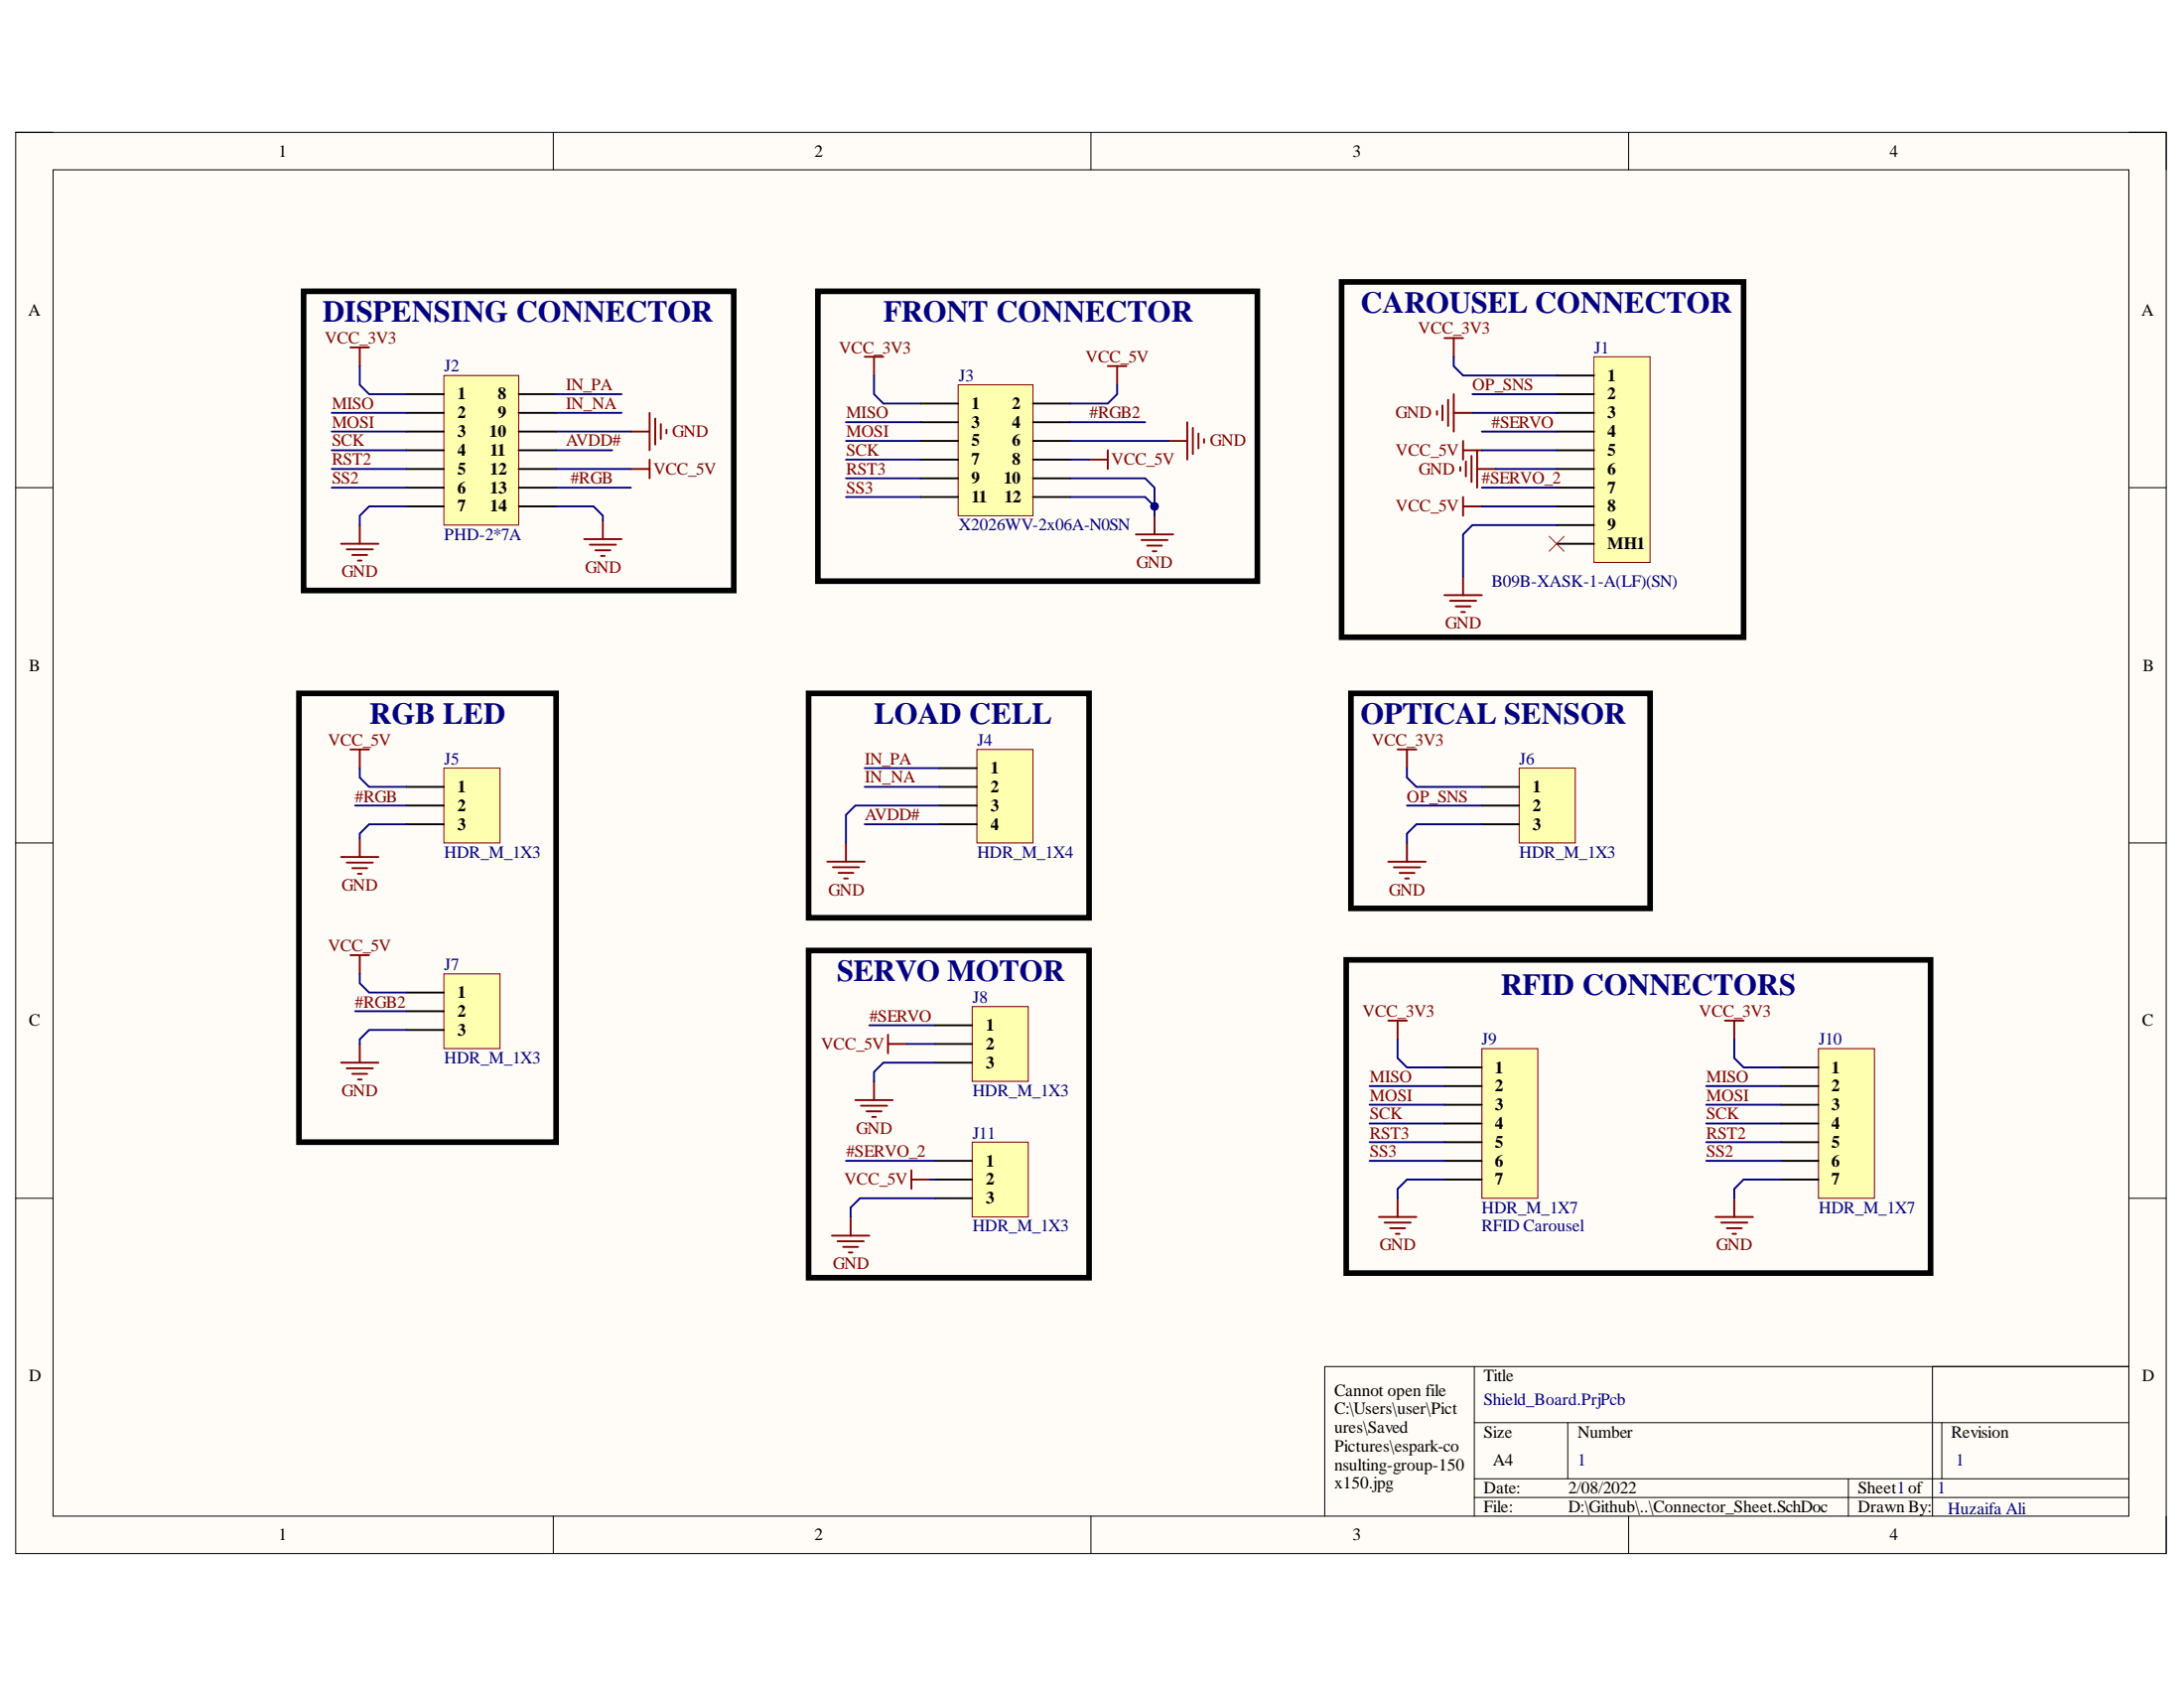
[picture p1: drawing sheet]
<svg xmlns="http://www.w3.org/2000/svg" width="279mm" height="216mm" viewBox="0 0 279 216" stroke-linecap="round" stroke-linejoin="round" font-family="sans-serif">
<path d="M2 16.9h275.1v181.8h-275.1z" fill-rule="evenodd" fill="#fffcf8"/>
<path d="M2 16.9h275.1v181.8h-275.1z" fill="none" stroke="#000" stroke-width=".13"/>
<path d="M6.8 21.7h265.5v172.2h-265.5z" fill-rule="evenodd" fill="#fffcf8"/>
<g fill="none" stroke="#000" stroke-width=".13">
<path d="M2 16.9h4.8M70.8 16.9v4.8M139.6 16.9v4.8M208.3 16.9v4.8M272.3 16.9h4.8v4.8M6.8 21.7h265.5v172.2h-265.5zM2 62.4h4.8M272.3 62.4h4.8M2 107.8h4.8M272.3 107.8h4.8M2 153.3h4.8M272.3 153.3h4.8"/>
<path d="M188.6 174.8v19.1M247.2 174.8v19.1M272.3 174.8h-102.8v19.1M70.8 193.9v4.8M139.6 193.9v4.8M188.6 182h83.7M188.6 189.1h83.7M188.6 191.5h83.7M200.6 182v7.1M208.3 193.9v4.8M236.5 189.1v4.8M248.4 182v7.1"/>
<path d="M277.1 193.9v4.8"/>
</g>
<path d="M56.8 48h9.6v19.2h-9.6z" fill-rule="evenodd" fill="#ffffb0"/>
<path d="M56.8 48h9.6v19.2h-9.6z" fill="none" stroke="#800000" stroke-width=".13"/>
<g fill="none" stroke="#000" stroke-width=".24">
<path d="M52 50.4h4.8M52 52.8h4.8M52 55.2h4.8M52 57.6h4.8M52 60h4.8M66.4 50.4h4.7M66.4 52.8h4.7M66.4 55.2h4.7M66.4 57.6h4.7M66.4 60h4.7M52 62.4h4.8M52 64.8h4.8"/>
<path d="M66.4 62.4h4.7M66.4 64.8h4.7"/>
</g>
<path d="M122.6 49.2h9.6v16.8h-9.6z" fill-rule="evenodd" fill="#ffffb0"/>
<path d="M122.6 49.2h9.6v16.8h-9.6z" fill="none" stroke="#800000" stroke-width=".13"/>
<path d="M117.8 51.6h4.8M117.8 54h4.8M117.8 56.4h4.8M117.8 58.8h4.8M132.2 51.6h4.7M132.2 54h4.7M132.2 56.4h4.7M132.2 58.8h4.7M117.8 61.2h4.8M117.8 63.6h4.8M132.2 61.2h4.7M132.2 63.6h4.7" fill="none" stroke="#000" stroke-width=".24"/>
<path d="M203.9 45.6h7.2v26.3h-7.2z" fill-rule="evenodd" fill="#ffffb0"/>
<path d="M203.9 45.6h7.2v26.3h-7.2z" fill="none" stroke="#800000" stroke-width=".13"/>
<path d="M199.1 48h4.8M199.1 50.4h4.8M199.1 52.8h4.8M199.1 55.2h4.8M199.1 57.6h4.8M199.1 60h4.8M199.1 62.4h4.8M199.1 64.8h4.8M199.1 67.2h4.8M199.1 69.6h4.8" fill="none" stroke="#000" stroke-width=".24"/>
<g fill="none" stroke="#800000" stroke-width=".24">
<path d="M44.8 95.9h2.4M46 95.9v2.3M43.6 109.6h4.8M44.3 110.3h3.4M45.1 111h1.9M45.8 111.8h.5M46 107.2v2.4M220.7 130.5h2.4M221.9 130.5v2.4M219.5 155.7h4.8M220.2 156.4h3.3M220.9 157.1h1.9"/>
<path d="M221.6 157.8h.5M221.9 153.3v2.4"/>
</g>
<path d="M38.2 88.7h32.9v57.4h-32.9z" fill="none" stroke="#000" stroke-width=".72"/>
<path d="M56.8 98.2h7.2v9.6h-7.2z" fill-rule="evenodd" fill="#ffffb0"/>
<path d="M56.8 98.2h7.2v9.6h-7.2z" fill="none" stroke="#800000" stroke-width=".13"/>
<path d="M52 100.6h4.8M52 103h4.8M52 105.4h4.8" fill="none" stroke="#000" stroke-width=".24"/>
<path d="M43.6 135.9h4.8M44.3 136.6h3.4M44.8 122.2h2.4M45.1 137.4h1.9M45.8 138.1h.5M46 122.2v2.4M46 133.5v2.4" fill="none" stroke="#800000" stroke-width=".24"/>
<path d="M56.8 124.6h7.2v9.5h-7.2z" fill-rule="evenodd" fill="#ffffb0"/>
<path d="M56.8 124.6h7.2v9.5h-7.2z" fill="none" stroke="#800000" stroke-width=".13"/>
<path d="M52 127h4.8M52 129.3h4.8M52 131.7h4.8" fill="none" stroke="#000" stroke-width=".24"/>
<path d="M105.8 110.2h4.8M106.5 110.9h3.4M107.3 111.6h1.9M108 112.4h.5M108.2 107.8v2.4" fill="none" stroke="#800000" stroke-width=".24"/>
<path d="M103.4 88.7h35.9v28.7h-35.9z" fill="none" stroke="#000" stroke-width=".72"/>
<path d="M125 95.9h7.2v11.9h-7.2z" fill-rule="evenodd" fill="#ffffb0"/>
<path d="M125 95.9h7.2v11.9h-7.2z" fill="none" stroke="#800000" stroke-width=".13"/>
<path d="M120.2 98.2h4.8M120.2 100.6h4.8M120.2 103h4.8M120.2 105.4h4.8" fill="none" stroke="#000" stroke-width=".24"/>
<g fill="none" stroke="#800000" stroke-width=".24">
<path d="M44.8 44.4h2.4M46 44.4v2.4M80.7 60h2.4M80.7 55.2h2.4M83.1 52.8v4.8M83.1 58.8v2.4M83.8 53.5v3.4M84.5 54.2v2M85.3 55v.4M43.6 69.6h4.8M44.3 70.3h3.4M45.1 71h1.9"/>
<path d="M45.8 71.7h.5M46 67.2v2.4M74.7 69h4.8M75.4 69.7h3.4M76.2 70.4h1.9M76.9 71.1h.5M77.1 66.6v2.4M178.8 95.9h2.4M180 95.9v2.3M177.6 110.2h4.8M178.3 110.9h3.4M179 111.7h2"/>
<path d="M179.8 112.4h.4M180 107.8v2.4M177.6 130.5h2.4M178.8 130.5v2.4M176.4 155.7h4.8M177.1 156.4h3.4M177.8 157.1h2M178.6 157.8h.4M178.8 153.3v2.4"/>
</g>
<path d="M172.2 122.8h74.8v40h-74.8z" fill="none" stroke="#000" stroke-width=".72"/>
<path d="M194.4 98.2h7.1v9.6h-7.1z" fill-rule="evenodd" fill="#ffffb0"/>
<path d="M194.4 98.2h7.1v9.6h-7.1z" fill="none" stroke="#800000" stroke-width=".13"/>
<path d="M189.6 100.6h4.8M189.6 103h4.8M189.6 105.4h4.8" fill="none" stroke="#000" stroke-width=".24"/>
<path d="M172.8 88.7h38.3v27.5h-38.3zM103.4 121.6h35.9v41.8h-35.9z" fill="none" stroke="#000" stroke-width=".72"/>
<g fill="none" stroke="#800000" stroke-width=".24">
<path d="M183.8 52.6v.5M184.5 51.9v1.9M184.8 43.2h2.4M185.3 51.1v3.4M186 43.2v2.4M186 50.4v4.8M186 52.8h2.4M111.8 138.3v2.4M106.4 158h4.8M107.1 158.8h3.4M107.9 159.5h1.9M108.8 155.7v2.3"/>
<path d="M109.4 140.7h4.8M110.1 141.4h3.4M110.9 142.1h1.9M111.6 142.9h.5M116.6 149.7v2.4M116.6 150.9h2.4M108.6 160.2h.5"/>
</g>
<path d="M124.4 128.7h7.1v9.6h-7.1z" fill-rule="evenodd" fill="#ffffb0"/>
<path d="M124.4 128.7h7.1v9.6h-7.1z" fill="none" stroke="#800000" stroke-width=".13"/>
<path d="M119.6 131.1h4.8M119.6 133.5h4.8M119.6 135.9h4.8" fill="none" stroke="#000" stroke-width=".24"/>
<path d="M124.4 146.1h7.1v9.6h-7.1z" fill-rule="evenodd" fill="#ffffb0"/>
<path d="M124.4 146.1h7.1v9.6h-7.1z" fill="none" stroke="#800000" stroke-width=".13"/>
<path d="M119.6 148.5h4.8M119.6 150.9h4.8M119.6 153.3h4.8" fill="none" stroke="#000" stroke-width=".24"/>
<g fill="none" stroke="#800000" stroke-width=".24">
<path d="M110.6 45.6h2.4M111.8 45.6v2.4M139.3 58.8h2.4M141.7 46.8h2.4M141.7 57.6v2.4M142.9 46.8v2.4M149.5 56.4h2.4M151.9 54v4.8M152.6 54.7v3.4M153.3 55.4v2M154 56.2v.4M186.8 59.7v.5"/>
<path d="M187.2 56.4v2.4M187.2 57.6h2.4M187.5 59v1.9M188.3 58.3v3.4M189 57.6v4.8M189 60h2.4M145.3 68.4h4.8M146 69.1h3.4M146.7 69.8h2M147.5 70.5h.4M147.7 66v2.4M184.8 76.1h4.8"/>
<path d="M185.5 76.8h3.4M186.2 77.6h1.9M186.9 78.3h.5M187.2 63.6v2.4M187.2 73.7v2.4M187.2 64.8h2.4M113.6 132.3v2.4M113.6 133.5h2.4"/>
</g>
<path d="M38.8 37.3h55.1v38.2h-55.1zM104.6 37.3h56.3v37h-56.3zM171.6 36.1h51.5v45.4h-51.5z" fill="none" stroke="#000" stroke-width=".72"/>
<path d="M198.2 68.6l1.9 1.9M200.1 68.6l-1.9 1.9" fill="none" stroke="#f00" stroke-width=".13"/>
<path d="M232.6 134.1h7.2v19.2h-7.2z" fill-rule="evenodd" fill="#ffffb0"/>
<path d="M232.6 134.1h7.2v19.2h-7.2z" fill="none" stroke="#800000" stroke-width=".13"/>
<path d="M227.8 136.5h4.8M227.8 138.9h4.8M227.8 141.3h4.8M227.8 143.7h4.8M227.8 146.1h4.8M227.8 148.5h4.8M227.8 150.9h4.8" fill="none" stroke="#000" stroke-width=".24"/>
<path d="M189.6 134.1h7.1v19.2h-7.1z" fill-rule="evenodd" fill="#ffffb0"/>
<path d="M189.6 134.1h7.1v19.2h-7.1z" fill="none" stroke="#800000" stroke-width=".13"/>
<path d="M184.8 136.5h4.8M184.8 138.9h4.8M184.8 141.3h4.8M184.8 143.7h4.8M184.8 146.1h4.8M184.8 148.5h4.8M184.8 150.9h4.8" fill="none" stroke="#000" stroke-width=".24"/>
<g fill="none" stroke="#000080" stroke-width=".24">
<path d="M42.4 60h9.6M42.4 57.6h9.6M42.4 55.2h9.6M42.4 52.8h9.6M46 46.8v2.4l1.2 1.2h4.8M71.1 60h9.6M71.1 57.6h7.2M71.1 55.2h9.6M71.1 52.8h8.4M71.1 50.4h8.4M108.2 58.8h9.6M108.2 56.4h9.6"/>
<path d="M108.2 54h9.6M111.8 48v2.4l1.2 1.2h4.8M42.4 62.4h9.6M52 64.8h-4.8l-1.2 1.2v1.2M71.1 64.8h4.8l1.2 1.2v.6M71.1 62.4h9.6M108.2 63.6h9.6M108.2 61.2h9.6M136.9 63.6h9.6l1.2 1.2v1.2M199.1 67.2h-10.7l-1.2 1.2v5.3M46 98.2v1.2l1.2 1.2h4.8M110.6 98.2h9.6"/>
<path d="M45.4 103h6.6M52 105.4h-4.8l-1.2 1.2v.6M110.6 105.4h9.6M110.6 100.6h9.6M120.2 103h-10.8l-1.2 1.2v3.6M45.4 129.3h6.6M46 124.6v1.2l1.2 1.2h4.8M52 131.7h-4.8l-1.2 1.2v.6M111.2 131.1h8.4M116 133.5h3.6M119.6 135.9h-6.6l-1.2 1.2v1.2M108.2 148.5h11.4"/>
<path d="M119 150.9h.6M119.6 153.3h-9.6l-1.2 1.2v1.2"/>
</g>
<circle cx="147.7" cy="64.8" r=".48" fill="#000080"/>
<circle cx="147.7" cy="64.8" r=".48" fill="none" stroke="#000080" stroke-width=".13"/>
<path d="M136.9 61.2h9.6l1.2 1.2v2.4" fill="none" stroke="#000080" stroke-width=".24"/>
<circle cx="147.7" cy="64.8" r=".48" fill="#000080"/>
<circle cx="147.7" cy="64.8" r=".48" fill="none" stroke="#000080" stroke-width=".13"/>
<g fill="none" stroke="#000080" stroke-width=".24">
<path d="M136.9 58.8h2.4M136.9 56.4h12.6M136.9 54h9.6M142.9 49.2v1.2l-1.2 1.2h-4.8M186 45.6v1.2l1.2 1.2h11.9M188.4 52.8h10.7M188.4 50.4h10.7M189.6 57.6h9.5M189.6 55.2h9.5M191.4 60h7.7M189.6 64.8h9.5M189.6 62.4h9.5"/>
<path d="M180 98.2v1.3l1.2 1.1h8.4M180 103h9.6M189.6 105.4h-8.4l-1.2 1.2v1.2M175.2 138.9h9.6M178.8 132.9v2.4l1.2 1.2h4.8M218.3 138.9h9.5M221.9 132.9v2.4l1.2 1.2h4.7M175.2 148.5h9.6M175.2 146.1h9.6M175.2 143.7h9.6M175.2 141.3h9.6M184.8 150.9h-4.8l-1.2 1.2v1.2"/>
<path d="M218.3 148.5h9.5M218.3 146.1h9.5M218.3 143.7h9.5M218.3 141.3h9.5M227.8 150.9h-4.7l-1.2 1.2v1.2"/>
</g>
<g font-size="3.9" fill="#000080">
<text x="41.3" y="41.2">DISPENSING CONNECTOR</text>
<text x="113" y="41.2">FRONT CONNECTOR</text>
<text x="174.1" y="40">CAROUSEL CONNECTOR</text>
<text x="47.3" y="92.6">RGB LED</text>
<text x="111.8" y="92.6">LOAD CELL</text>
<text x="174.1" y="92.6">OPTICAL SENSOR</text>
<text x="107.1" y="125.5">SERVO MOTOR</text>
<text x="192" y="127.3">RFID CONNECTORS</text>
</g>
<g font-size="2.2">
<text x="35.6" y="20">1</text>
<text x="104.2" y="20">2</text>
<text x="173.1" y="20">3</text>
<text x="241.7" y="20">4</text>
<text x="3.6" y="40.3">A</text>
<text x="274" y="40.3">A</text>
<text x="58.5" y="51.1">1</text>
<text x="58.5" y="53.5">2</text>
<text x="63.7" y="51.1">8</text>
<text x="63.7" y="53.5">9</text>
<text x="124.3" y="52.3">1</text>
<text x="129.5" y="52.3">2</text>
<text x="205.6" y="48.7">1</text>
<text x="205.6" y="51.1">2</text>
<text x="205.6" y="53.5">3</text>
<text x="58.5" y="55.9">3</text>
<text x="58.5" y="58.3">4</text>
<text x="62.6" y="55.9">10</text>
<text x="62.7" y="58.3">11</text>
<text x="124.3" y="54.7">3</text>
<text x="124.3" y="57.1">5</text>
<text x="124.3" y="59.4">7</text>
<text x="129.5" y="54.7">4</text>
<text x="129.5" y="57.1">6</text>
<text x="129.5" y="59.4">8</text>
<text x="205.6" y="55.9">4</text>
<text x="205.6" y="58.3">5</text>
<text x="58.5" y="60.7">5</text>
<text x="58.5" y="63.1">6</text>
<text x="58.5" y="65.5">7</text>
<text x="62.7" y="60.7">12</text>
<text x="62.7" y="63.1">13</text>
<text x="62.7" y="65.5">14</text>
<text x="124.3" y="61.9">9</text>
<text x="124.3" y="64.3">11</text>
<text x="128.4" y="61.9">10</text>
<text x="128.5" y="64.3">12</text>
<text x="205.6" y="60.7">6</text>
<text x="205.6" y="63.1">7</text>
<text x="205.6" y="65.5">8</text>
<text x="205.6" y="67.8">9</text>
<text x="205.6" y="70.3">MH1</text>
<text x="3.7" y="85.8">B</text>
<text x="274.1" y="85.8">B</text>
<text x="58.5" y="101.3">1</text>
<text x="126.7" y="98.9">1</text>
<text x="126.7" y="101.3">2</text>
<text x="196.1" y="101.3">1</text>
<text x="58.5" y="103.8">2</text>
<text x="58.5" y="106.1">3</text>
<text x="126.7" y="103.8">3</text>
<text x="126.7" y="106.1">4</text>
<text x="196.1" y="103.8">2</text>
<text x="196.1" y="106.1">3</text>
<text x="3.7" y="131.2">C</text>
<text x="58.5" y="127.7">1</text>
<text x="58.5" y="130.1">2</text>
<text x="126.1" y="131.8">1</text>
<text x="274" y="131.2">C</text>
<text x="58.5" y="132.4">3</text>
<text x="126.1" y="134.2">2</text>
<text x="126.1" y="136.7">3</text>
<text x="191.2" y="137.2">1</text>
<text x="234.3" y="137.2">1</text>
<text x="191.2" y="139.6">2</text>
<text x="191.2" y="142">3</text>
<text x="234.3" y="139.6">2</text>
<text x="234.3" y="142">3</text>
<text x="126.1" y="149.2">1</text>
<text x="191.2" y="144.4">4</text>
<text x="191.2" y="146.8">5</text>
<text x="191.2" y="149.2">6</text>
<text x="234.3" y="144.4">4</text>
<text x="234.3" y="146.8">5</text>
<text x="234.3" y="149.2">6</text>
<text x="126.1" y="151.5">2</text>
<text x="126.1" y="154">3</text>
<text x="191.2" y="151.5">7</text>
<text x="234.3" y="151.5">7</text>
<text x="3.7" y="176.6">D</text>
<text x="170.7" y="178.5">Cannot open file</text>
<text x="189.8" y="176.6">Title</text>
<text x="274" y="176.6">D</text>
<text x="170.7" y="180.9">C:\Users\user\Pict</text>
<text x="170.7" y="183.2">ures\Saved</text>
<text x="170.7" y="185.6">Pictures\espark-co</text>
<text x="189.8" y="183.8">Size</text>
<text x="201.8" y="183.8">Number</text>
<text x="249.6" y="183.8">Revision</text>
<text x="170.7" y="188.1">nsulting-group-150</text>
<text x="170.7" y="190.4">x150.jpg</text>
<text x="189.8" y="191">Date:</text>
<text x="191" y="187.5">A4</text>
<text x="200.6" y="191">2/08/2022</text>
<text x="237.7" y="191">Sheet1of</text>
<text x="35.6" y="197">1</text>
<text x="104.2" y="197">2</text>
<text x="173.1" y="197">3</text>
<text x="189.8" y="193.4">File:</text>
<text x="200.6" y="193.4">D:\Github\..\Connector_Sheet.SchDoc</text>
<text x="237.7" y="193.4">Drawn By:</text>
<text x="241.7" y="197">4</text>
</g>
<g font-size="2.2" fill="#800000">
<text x="41.5" y="44">VCC_3V3</text>
<text x="107.3" y="45.2">VCC_3V3</text>
<text x="138.9" y="46.3">VCC_5V</text>
<text x="181.4" y="42.7">VCC_3V3</text>
<text x="42.5" y="52.3">MISO</text>
<text x="72.4" y="49.9">IN_PA</text>
<text x="72.4" y="52.3">IN_NA</text>
<text x="108.3" y="53.5">MISO</text>
<text x="139.4" y="53.5">#RGB2</text>
<text x="178.6" y="53.5">GND</text>
<text x="188.4" y="49.9">OP_SNS</text>
<text x="42.5" y="54.7">MOSI</text>
<text x="42.5" y="57.1">SCK</text>
<text x="42.5" y="59.4">RST2</text>
<text x="72.4" y="57.1">AVDD#</text>
<text x="86" y="55.9">GND</text>
<text x="108.3" y="55.9">MOSI</text>
<text x="108.3" y="58.3">SCK</text>
<text x="142.2" y="59.4">VCC_5V</text>
<text x="154.8" y="57.1">GND</text>
<text x="178.6" y="58.3">VCC_5V</text>
<text x="190.8" y="54.7">#SERVO</text>
<text x="42.5" y="61.9">SS2</text>
<text x="73" y="61.9">#RGB</text>
<text x="83.6" y="60.7">VCC_5V</text>
<text x="108.3" y="60.7">RST3</text>
<text x="108.3" y="63.1">SS3</text>
<text x="178.6" y="65.5">VCC_5V</text>
<text x="181.5" y="60.7">GND</text>
<text x="189.6" y="61.9">#SERVO_2</text>
<text x="43.7" y="73.8">GND</text>
<text x="74.9" y="73.2">GND</text>
<text x="145.4" y="72.6">GND</text>
<text x="184.9" y="80.4">GND</text>
<text x="42" y="95.4">VCC_5V</text>
<text x="175.5" y="95.4">VCC_3V3</text>
<text x="110.6" y="97.8">IN_PA</text>
<text x="110.6" y="100.1">IN_NA</text>
<text x="45.4" y="102.6">#RGB</text>
<text x="110.6" y="104.9">AVDD#</text>
<text x="180" y="102.6">OP_SNS</text>
<text x="43.7" y="113.9">GND</text>
<text x="106" y="114.5">GND</text>
<text x="177.7" y="114.5">GND</text>
<text x="42" y="121.7">VCC_5V</text>
<text x="45.4" y="128.9">#RGB2</text>
<text x="111.2" y="130.6">#SERVO</text>
<text x="174.3" y="130.1">VCC_3V3</text>
<text x="217.4" y="130.1">VCC_3V3</text>
<text x="105.1" y="134.2">VCC_5V</text>
<text x="43.7" y="140.2">GND</text>
<text x="175.3" y="138.4">MISO</text>
<text x="175.3" y="140.8">MOSI</text>
<text x="175.3" y="143.2">SCK</text>
<text x="218.3" y="138.4">MISO</text>
<text x="218.3" y="140.8">MOSI</text>
<text x="218.3" y="143.2">SCK</text>
<text x="108.3" y="148">#SERVO_2</text>
<text x="109.5" y="145">GND</text>
<text x="175.3" y="145.6">RST3</text>
<text x="175.3" y="148">SS3</text>
<text x="218.3" y="145.6">RST2</text>
<text x="218.3" y="148">SS2</text>
<text x="108" y="151.5">VCC_5V</text>
<text x="176.5" y="159.9">GND</text>
<text x="219.6" y="159.9">GND</text>
<text x="106.6" y="162.4">GND</text>
</g>
<g font-size="2.2" fill="#000080">
<text x="56.8" y="47.5">J2</text>
<text x="203.9" y="45.2">J1</text>
<text x="122.6" y="48.7">J3</text>
<text x="56.8" y="69.1">PHD-2*7A</text>
<text x="122.6" y="67.8">X2026WV-2x06A-N0SN</text>
<text x="190.8" y="75">B09B-XASK-1-A(LF)(SN)</text>
<text x="125" y="95.4">J4</text>
<text x="56.8" y="97.8">J5</text>
<text x="194.4" y="97.8">J6</text>
<text x="56.8" y="109.7">HDR_M_1X3</text>
<text x="125" y="109.7">HDR_M_1X4</text>
<text x="194.4" y="109.7">HDR_M_1X3</text>
<text x="56.8" y="124.1">J7</text>
<text x="124.4" y="128.3">J8</text>
<text x="56.8" y="136.1">HDR_M_1X3</text>
<text x="189.6" y="133.6">J9</text>
<text x="232.7" y="133.6">J10</text>
<text x="124.4" y="140.2">HDR_M_1X3</text>
<text x="124.4" y="145.6">J11</text>
<text x="189.6" y="155.2">HDR_M_1X7</text>
<text x="232.7" y="155.2">HDR_M_1X7</text>
<text x="124.4" y="157.5">HDR_M_1X3</text>
<text x="189.6" y="157.5">RFID Carousel</text>
<text x="189.8" y="179.7">Shield_Board.PrjPcb</text>
<text x="201.8" y="187.5">1</text>
<text x="247.8" y="191">1</text>
<text x="250.2" y="187.5">1</text>
<text x="249.2" y="193.6">Huzaifa Ali</text>
</g>
</svg>
